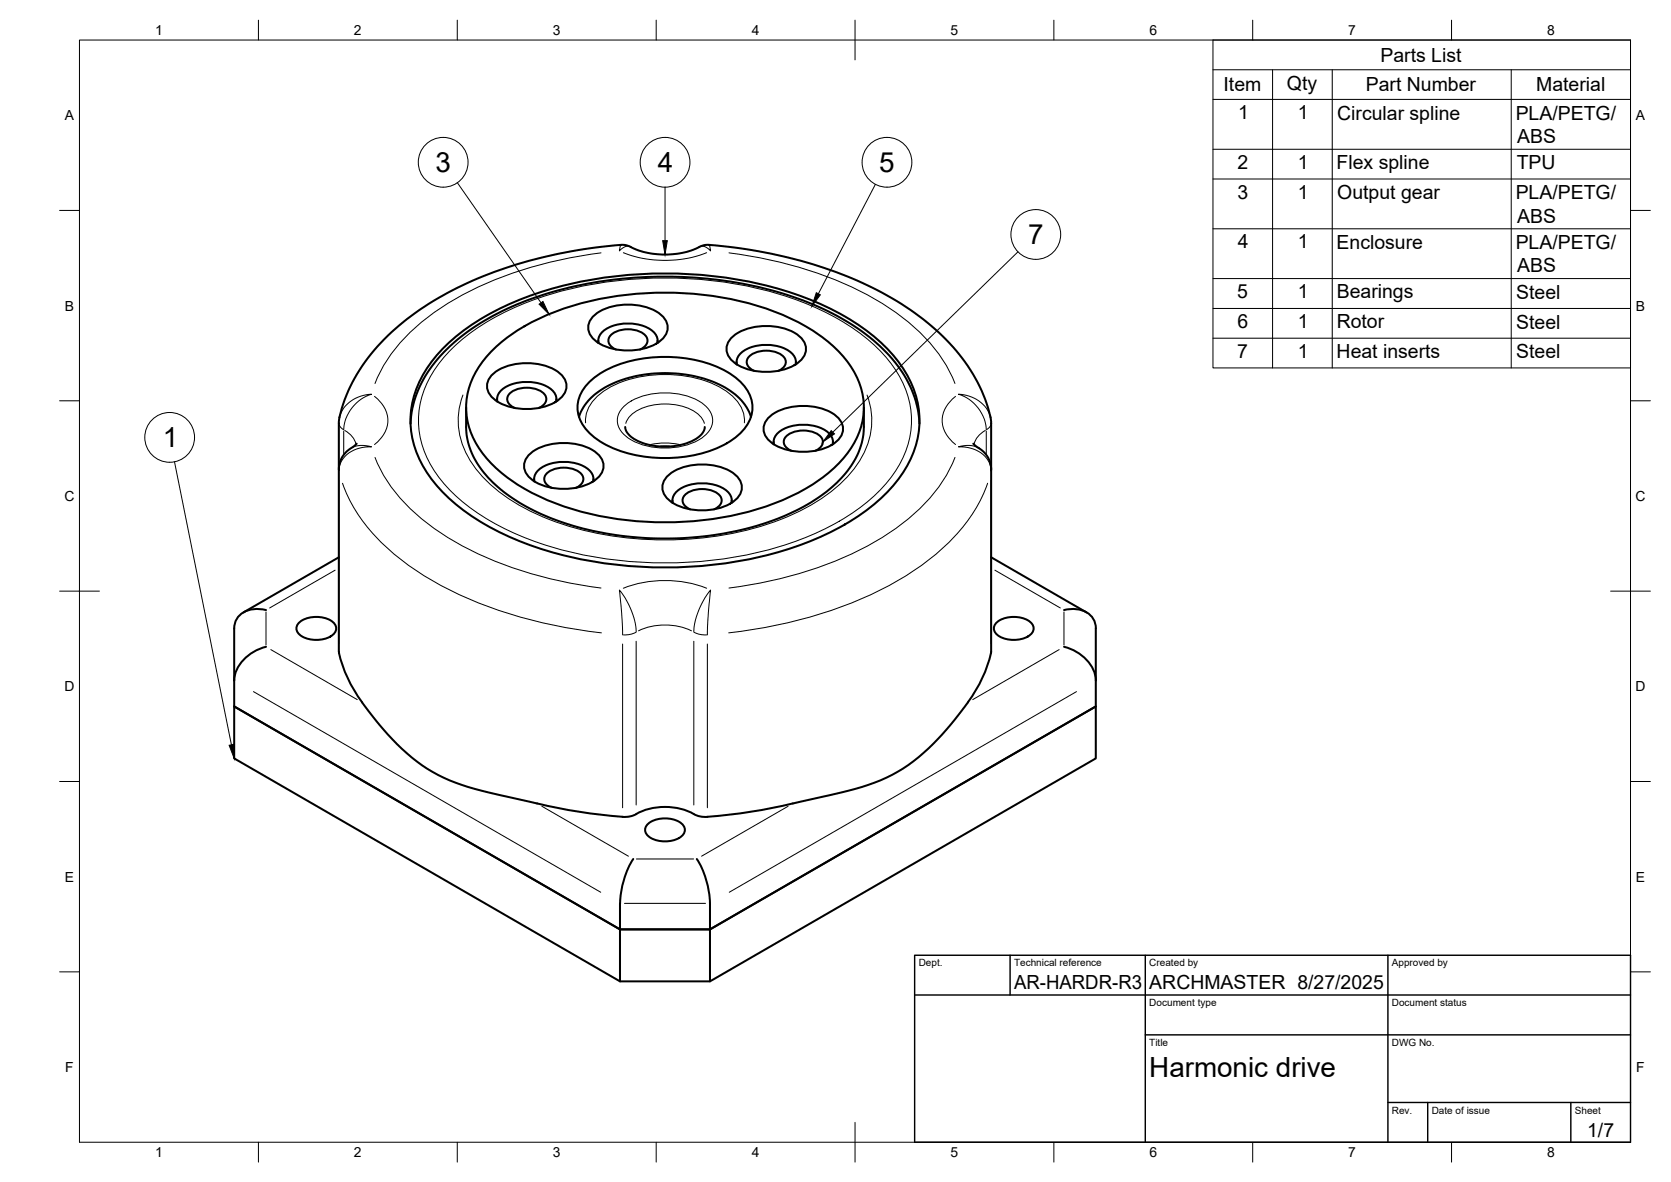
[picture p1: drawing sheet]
<svg xmlns="http://www.w3.org/2000/svg" width="420mm" height="297mm" viewBox="0 0 420 297" stroke-linecap="round" stroke-linejoin="round" font-family="sans-serif">
<!-- layer: Visible -->
<g fill="none" stroke="#000" stroke-width=".51">
<path d="M149.1 79.6a14 14 0 0 1 12.6-2.6 8.4 8.4 0 0 1 6 4.1 4 4 0 0 1-1.8 4.6 15 15 0 0 1-16 0 3.9 3.9 0 0 1-.8-6.1zM111.5 87.4a60.2 60.2 0 0 1 24.1-13.9 105.5 105.5 0 0 1 66.8 1.3 54.3 54.3 0 0 1 22.4 14.8 23.5 23.5 0 0 1 5.2 23.1 34.7 34.7 0 0 1-14.5 17.2 82.8 82.8 0 0 1-36.1 12 102.7 102.7 0 0 1-50.9-6.8 48.7 48.7 0 0 1-20.6-15.5 23 23 0 0 1 0-27.8zM123.6 94.3a14 14 0 0 1 12.6-2.6 8.4 8.4 0 0 1 6 4.1 4 4 0 0 1-1.7 4.7 15 15 0 0 1-16.1 0 3.9 3.9 0 0 1-.8-6.2zM123.7 88.1a51.3 51.3 0 0 1 24.7-12.4 81.6 81.6 0 0 1 49 3.7 38 38 0 0 1 16.2 12.1 18.2 18.2 0 0 1-1.4 23.5 43.8 43.8 0 0 1-20.3 12.5 81.6 81.6 0 0 1-54.9-2.1 38 38 0 0 1-16.1-12.1 18.2 18.2 0 0 1 1.3-23.5zM147.7 96.5a25.2 25.2 0 0 1 15.8-6.6 32.1 32.1 0 0 1 20.8 4.5 9.6 9.6 0 0 1 4.8 9.2 11.4 11.4 0 0 1-6.3 7.8 34.4 34.4 0 0 1-31.2 0 12 12 0 0 1-6.3-7.8 8.4 8.4 0 0 1 2.4-7.1zM150.4 85.6v.6M150.5 86.2a3.5 3.5 0 0 1 2.5-3.9 11.3 11.3 0 0 1 11.2 1 3 3 0 0 1 1.1 2.9M154.9 87.8a2.32 2.32 0 0 1-1.7-3.1 6.7 6.7 0 0 1 7.5-1.4 2.27 2.27 0 0 1 1.4 3.8l-1.2 .7M165.4 85.6v.6M183.9 85a14 14 0 0 1 12.5-2.7 8.4 8.4 0 0 1 6.1 4.2 4 4 0 0 1-1.8 4.6 15 15 0 0 1-16.1 0 3.9 3.9 0 0 1-.7-6.1zM185.2 91v.6M185.3 91.6a3.5 3.5 0 0 1 2.5-3.9 11.3 11.3 0 0 1 11.2 1 3 3 0 0 1 1.1 2.9"/>
<path d="M189.6 93.2a2.32 2.32 0 0 1-1.6-3.2 6.7 6.7 0 0 1 7.5-1.3 2.27 2.27 0 0 1 1.4 3.8l-1.2 .7M200.1 91v.6M89.7 111.5a15.2 15.2 0 0 0-3.8 3.7l-.5 1.2-.2 1.7M103.2 106.5a28.6 28.6 0 0 1 10.8-20.2 68.7 68.7 0 0 1 30.8-14.4 103.3 103.3 0 0 1 59.7 4.6 50 50 0 0 1 21.8 16.2 25.7 25.7 0 0 1 4.9 13.8M117.2 102.4v4.9a19.8 19.8 0 0 0 7.4 14.6 54.7 54.7 0 0 0 26.7 11.9 81.7 81.7 0 0 0 47.1-4.7 34.5 34.5 0 0 0 16.8-14 16.8 16.8 0 0 0 2-7.8v-4.9M125 100.3v.6M125.1 100.9a3.5 3.5 0 0 1 2.4-3.9 11.3 11.3 0 0 1 11.2 1 3 3 0 0 1 1.1 2.9M129.4 102.5a2.32 2.32 0 0 1-1.6-3.1 6.7 6.7 0 0 1 7.5-1.4 2.27 2.27 0 0 1 1.3 3.8l-1.1 .7M132.9 114.4a14 14 0 0 1 12.6-2.7 8.4 8.4 0 0 1 6 4.2 4 4 0 0 1-1.7 4.6 15 15 0 0 1-16.1 0 3.9 3.9 0 0 1-.8-6.1zM139.9 100.3v.6M145.6 104.8a15 15 0 0 1 9.4-8.8 33.9 33.9 0 0 1 27.4 1.4 13.3 13.3 0 0 1 6.4 7.4M157.2 107.3a5.3 5.3 0 0 0 4.1 3.9 16 16 0 0 0 14.6-1.5l.9-1.1 .4-1.3"/>
<path d="M166.2 112.2h2.1M167.7 119.8a14 14 0 0 1 12.6-2.7 8.4 8.4 0 0 1 6 4.2 4 4 0 0 1-1.7 4.6 15 15 0 0 1-16.1 0 3.9 3.9 0 0 1-.8-6.1zM193.2 105a14 14 0 0 1 12.5-2.6 8.4 8.4 0 0 1 6.1 4.2 4 4 0 0 1-1.8 4.6 15 15 0 0 1-16.1 0 3.9 3.9 0 0 1-.7-6.2zM194.5 111v.6M194.6 111.7a3.5 3.5 0 0 1 2.5-3.9 11.3 11.3 0 0 1 11.2 .9 3 3 0 0 1 1.1 3M198.9 113.3a2.32 2.32 0 0 1-1.6-3.2 6.7 6.7 0 0 1 7.5-1.4 2.27 2.27 0 0 1 1.4 3.8l-1.2 .8M209.4 111v.6M244.7 111.5h.1a15.2 15.2 0 0 1 3.7 3.7l.5 1.2 .2 1.7M134.3 120.4v.6M134.4 121a3.5 3.5 0 0 1 2.5-3.9 11.3 11.3 0 0 1 11.2 1 3 3 0 0 1 1 2.9M138.7 122.6a2.32 2.32 0 0 1-1.6-3.2 6.7 6.7 0 0 1 7.5-1.3 2.27 2.27 0 0 1 1.4 3.8l-1.2 .7M149.2 120.4v.6"/>
<path d="M169.1 125.8v.5M169.2 126.4a3.5 3.5 0 0 1 2.4-3.9 11.3 11.3 0 0 1 11.2 .9 3 3 0 0 1 1.1 3M173.5 128a2.32 2.32 0 0 1-1.6-3.2 6.7 6.7 0 0 1 7.5-1.4 2.27 2.27 0 0 1 1.3 3.8l-1.1 .8M184 125.8v.5M66.9 153.3a6.3 6.3 0 0 0-7.7 2.8l-.3 1.8v19.6l97 56.1v13l-97-56v-13.1l97 56.1h22.6l97-56.1v13.1l-97 56v-13l97-56.1v-19.6a5 5 0 0 0-5.7-4.9l-2.3 .3M75.4 156.3a7.1 7.1 0 0 1 8.8 .5 2.1 2.1 0 0 1-1.1 3.2 7.5 7.5 0 0 1-7.7-.5 1.94 1.94 0 0 1 0-3.2zM85.2 140l-24 13.9M249.2 140l24 13.9M250.7 156.3a7.1 7.1 0 0 1 8.8 .5 2.1 2.1 0 0 1-1.1 3.2 7.5 7.5 0 0 1-7.7-.5 1.94 1.94 0 0 1 0-3.2zM66.9 162.5a10.5 10.5 0 0 0-7.9 7.5l-.1 1M85.2 163.8v-57.5a35.3 35.3 0 0 1 7.3-16.3 67.3 67.3 0 0 1 27.7-20.1 116.5 116.5 0 0 1 36.9-8.3l.6 .1a20.9 20.9 0 0 0 19 0l.6-.1a108.4 108.4 0 0 1 48.2 14.1 52.7 52.7 0 0 1 21.3 22.5 26.9 26.9 0 0 1 2.4 8.1v57.5a32.4 32.4 0 0 1-5.8 12.7M85.2 163.8a35.7 35.7 0 0 0 8.4 16 52.8 52.8 0 0 0 16.5 14.9 78 78 0 0 0 19.5 6 154.3 154.3 0 0 0 27 4.6"/>
<path d="M243.4 176.5a65.9 65.9 0 0 1-16.4 16.7 56.1 56.1 0 0 1-18.7 6.7l-8.9 2M267.5 162.5a10.5 10.5 0 0 1 8 7.5v1M159.2 215.9a22.5 22.5 0 0 0-3.3 11.1v6.6h22.6v-6.6a22.4 22.4 0 0 0-3.3-11.1M160 204.6a15.5 15.5 0 0 1 14.4 0M160 204.6l-1.6 .6-1.8 .1M163 207a7.1 7.1 0 0 1 8.8 .5 2.1 2.1 0 0 1-1.1 3.1 7.5 7.5 0 0 1-7.7-.5 1.94 1.94 0 0 1 0-3.1zM174.5 204.6l1.5 .6 1.9 .1M199.4 201.9l-5.6 1.2-5.7 1-10.2 1.2M155.9 246.6h22.6"/>
</g>
<!-- layer: Visible Narrow -->
<g fill="none" stroke="#000" stroke-width=".25">
<path d="M151.1 63.5a94 94 0 0 0-41.4 14.6 40.7 40.7 0 0 0-15.4 18.3M156.1 61.5l-.4 1.6a2.34 2.34 0 0 1 2.9-1M156.7 63.5a29.3 29.3 0 0 0 21 0M178.3 61.5l.4 1.6a2.34 2.34 0 0 0-2.9-1M183.3 63.5a94 94 0 0 1 41.4 14.6 40.7 40.7 0 0 1 15.4 18.3M94.2 99.6a7.2 7.2 0 0 1 2.8 8.5 9.4 9.4 0 0 1-2.8 3.6M113.3 88a58.3 58.3 0 0 1 23.3-13.5 102.2 102.2 0 0 1 64.7 1.3 52.6 52.6 0 0 1 21.7 14.3 22.7 22.7 0 0 1 4.2 24.6 37.6 37.6 0 0 1-16.2 16.3 86.7 86.7 0 0 1-39.8 10.4 94 94 0 0 1-44.7-8.7 42.1 42.1 0 0 1-18.1-15.7 22.1 22.1 0 0 1 1.4-24.8zM116.4 99.3a19.1 19.1 0 0 0 4.3 19.8 46.8 46.8 0 0 0 21.9 13 85.5 85.5 0 0 0 53.8-1.6 41.9 41.9 0 0 0 18.5-12.9 18.7 18.7 0 0 0 3.1-18.3M240.3 99.6a7.2 7.2 0 0 0-2.9 8.5 9.4 9.4 0 0 0 2.9 3.6M85.2 118.1v.2M85.2 106.4l.5 1 .6 .5M85.4 104.9a8.4 8.4 0 0 1 8-5.8 10 10 0 0 0-7 8.9"/>
<path d="M86.4 108.3v5.7M86.7 108.2l1.6 1.3 .8 .9 .4 1.1M88.3 112.6a6.5 6.5 0 0 1 5.1-.3 7.7 7.7 0 0 0-7.9 4.4l-.3 1.6M94.3 115a40.7 40.7 0 0 0 15.4 18.2 94 94 0 0 0 41.4 14.6M147.2 106.3a8.9 8.9 0 0 1 4.7-8 30 30 0 0 1 21.3-3.6 20.4 20.4 0 0 1 12 6 7.6 7.6 0 0 1 2 5.6M156.8 102.2a16.5 16.5 0 0 1 13.9-3.2 10.8 10.8 0 0 1 8.1 4.9 4.7 4.7 0 0 1-2 6 18 18 0 0 1-19.1 0 4.7 4.7 0 0 1-.9-7.7zM157.3 106.4a7.7 7.7 0 0 1 6.1-4.4 14.6 14.6 0 0 1 12.4 2.3l1 1.3 .3 .8M163.6 111.7a17 17 0 0 1 7.2 0M240.1 115a40.7 40.7 0 0 1-15.4 18.2 94 94 0 0 1-41.4 14.6M246.1 112.6a6.5 6.5 0 0 0-5.1-.3 7.7 7.7 0 0 1 7.9 4.4l.3 1.6M247.7 108.2l-1.1 .8-.9 .9-.7 1.6M248 108.3v5.7"/>
<path d="M249 104.9a8.4 8.4 0 0 0-8-5.8 10 10 0 0 1 7 8.9M249.2 106.4l-.4 1-.7 .5M249.2 118.1v.2M85.2 120.6v41.2M86.1 121.4a44.2 44.2 0 0 0 17.3 21.1 99.9 99.9 0 0 0 39.8 15.4l8 1.1M248.3 121.4a44.2 44.2 0 0 1-17.2 21.1 99.9 99.9 0 0 1-39.8 15.4l-8.1 1.1M249.2 120.6v41.2M66.9 153.8v8.3M84.3 143.3l-16.5 9.5M156.7 147.8a29.2 29.2 0 0 1 21 0M159.8 158.9l-1.4 .5-1.6 .2M160 158.9a18.3 18.3 0 0 0-4.3-10.6l.6 5.8 .2 5.5"/>
<path d="M160.5 158.5a15.9 15.9 0 0 1 13.4 0M174.5 158.9a18.3 18.3 0 0 1 4.2-10.6l-.6 5.8-.2 5.5M174.6 158.9l1.4 .5 1.7 .2M250.1 143.3l16.5 9.5M267.5 153.8v8.3M63.7 173.8l87.3 50.4M68.1 163.2l21.7 12.6M156.5 161.8v41.2M160 161.1v41.2M174.5 161.1v41.2M177.9 161.8v41.2M266.3 163.2l-21.7 12.6"/>
<path d="M270.7 173.8l-87.3 50.4M136.2 202.6l21.8 12.6M160 215.9h14.4M198.2 202.6l-21.8 12.6M157 227h20.4"/>
</g>
<!-- layer: BORDER -->
<g fill="none" stroke="#000" stroke-width=".25">
<path d="M20 10.1h390v276.9h-390zM65 5.1v5M115 5.1v5M165 5.1v5M215 5.1v10M265 5.1v5M315 5.1v5M365 5.1v5M15 52.9h5M410 52.9h5M15 100.7h5M410 100.7h5"/>
<path d="M15 148.6h10M405 148.6h10M15 196.4h5M410 196.4h5M15 244.2h5M410 244.2h5M65 287v5M115 287v5M165 287v5M215 282.1v9.9M265 287v5M315 287v5"/>
<path d="M365 287v5"/>
</g>
<!-- layer: TITLEBLOCK -->
<path d="M230 240.1h180v46.9h-180zM230 250h180M254 240.1v9.9M288 240.1v46.9M349 240.1v46.9M288 260.1h122M349 277.1h61M359 277.1v9.9M395 277.1v9.9" fill="none" stroke="#000" stroke-width=".36"/>
<!-- layer: Parts Lists -->
<path d="M305 10.1h105v82.4h-105zM305 17.5h105M320 17.5v75M335 17.5v75M380 17.5v75M305 25h105M305 37.5h105M305 45h105M305 57.5h105M305 70h105M305 77.5h105M305 85h105" fill="none" stroke="#000" stroke-width=".25"/>
<!-- layer: Balloons -->
<g fill="none" stroke="#000" stroke-width=".25">
<circle cx="111.4" cy="40.8" r="6.3"/>
<circle cx="167.2" cy="40.8" r="6.3"/>
<circle cx="223" cy="40.8" r="6.3"/>
<circle cx="260.4" cy="58.9" r="6.3"/>
<circle cx="42.7" cy="109.9" r="6.3"/>
</g>
<!-- layer: 0 -->
<path d="M135.6 76.4l.9-.6 1.5 3.2zM166.6 60.5h1.2l-.6 3.5zM205.3 73.6l1 .5-2.1 2.8zM209 108.2l.8 .8-2.9 2.1zM57.6 187.3l1.2-.2 .1 3.5z" fill="#000" stroke="#000" stroke-width=".25"/>
<path d="M115 45.9l21 30.2M167.2 47v13.5M220.1 46.3l-14.3 27.5M255.9 63.3l-46.5 45.3M43.9 116.1l14.3 71.1" fill="none" stroke="#000" stroke-width=".25"/>
<g font-size="7">
<text x="109.5" y="43.3">3</text>
<text x="165.4" y="43.3">4</text>
<text x="221.1" y="43.3">5</text>
<text x="258.5" y="61.4">7</text>
<text x="41" y="112.4">1</text>
<text x="289" y="270.6">Harmonic drive</text>
</g>
<g font-size="4.9">
<text x="347.1" y="15.5">Parts List</text>
<text x="307.7" y="23">Item</text>
<text x="323.6" y="22.5">Qty</text>
<text x="343.4" y="23">Part Number</text>
<text x="386.3" y="23">Material</text>
<text x="311.3" y="29.9">1</text>
<text x="326.3" y="29.9">1</text>
<text x="336.2" y="30">Circular spline</text>
<text x="381.1" y="30">PLA/PETG/</text>
<text x="381.5" y="35.9">ABS</text>
<text x="311.2" y="42.4">2</text>
<text x="326.3" y="42.4">1</text>
<text x="336.1" y="42.5">Flex spline</text>
<text x="381.4" y="42.5">TPU</text>
<text x="311.1" y="49.9">3</text>
<text x="326.3" y="49.9">1</text>
<text x="336.3" y="50">Output gear</text>
<text x="381.1" y="50">PLA/PETG/</text>
<text x="381.5" y="55.9">ABS</text>
<text x="311.2" y="62.4">4</text>
<text x="326.3" y="62.4">1</text>
<text x="336.1" y="62.5">Enclosure</text>
<text x="381.1" y="62.6">PLA/PETG/</text>
<text x="381.5" y="68.4">ABS</text>
<text x="311.1" y="74.9">5</text>
<text x="326.3" y="74.9">1</text>
<text x="336.1" y="75">Bearings</text>
<text x="381.3" y="75.1">Steel</text>
<text x="311.1" y="82.5">6</text>
<text x="326.3" y="82.5">1</text>
<text x="336.1" y="82.5">Rotor</text>
<text x="381.3" y="82.6">Steel</text>
<text x="311.1" y="89.9">7</text>
<text x="326.3" y="89.9">1</text>
<text x="336.1" y="90">Heat inserts</text>
<text x="381.3" y="90.1">Steel</text>
<text x="255" y="248.5">AR-HARDR-R3</text>
<text x="289" y="248.5">ARCHMASTER 8/27/2025</text>
<text x="399.1" y="285.7">1/7</text>
</g>
<g font-size="3.5">
<text x="39" y="8.8">1</text>
<text x="89" y="8.8">2</text>
<text x="139" y="8.8">3</text>
<text x="189" y="8.8">4</text>
<text x="239" y="8.8">5</text>
<text x="289" y="8.8">6</text>
<text x="339" y="8.8">7</text>
<text x="389" y="8.8">8</text>
<text x="16.3" y="30.2">A</text>
<text x="411.3" y="30.2">A</text>
<text x="16.3" y="78">B</text>
<text x="411.3" y="78">B</text>
<text x="16.2" y="125.9">C</text>
<text x="411.2" y="125.9">C</text>
<text x="16.2" y="173.7">D</text>
<text x="411.2" y="173.7">D</text>
<text x="16.3" y="221.6">E</text>
<text x="411.3" y="221.6">E</text>
<text x="16.4" y="269.4">F</text>
<text x="411.4" y="269.4">F</text>
<text x="39" y="290.8">1</text>
<text x="89" y="290.8">2</text>
<text x="139" y="290.8">3</text>
<text x="189" y="290.8">4</text>
<text x="239" y="290.8">5</text>
<text x="289" y="290.8">6</text>
<text x="339" y="290.8">7</text>
<text x="389" y="290.8">8</text>
</g>
<g font-size="2.5">
<text x="231" y="242.9">Dept.</text>
<text x="255" y="242.9">Technical reference</text>
<text x="289" y="242.9">Created by</text>
<text x="350" y="242.9">Approved by</text>
<text x="289" y="252.8">Document type</text>
<text x="350" y="252.8">Document status</text>
<text x="289" y="262.9">Title</text>
<text x="350" y="262.9">DWG No.</text>
<text x="350" y="279.9">Rev.</text>
<text x="360" y="279.9">Date of issue</text>
<text x="396" y="279.9">Sheet</text>
</g>
</svg>
